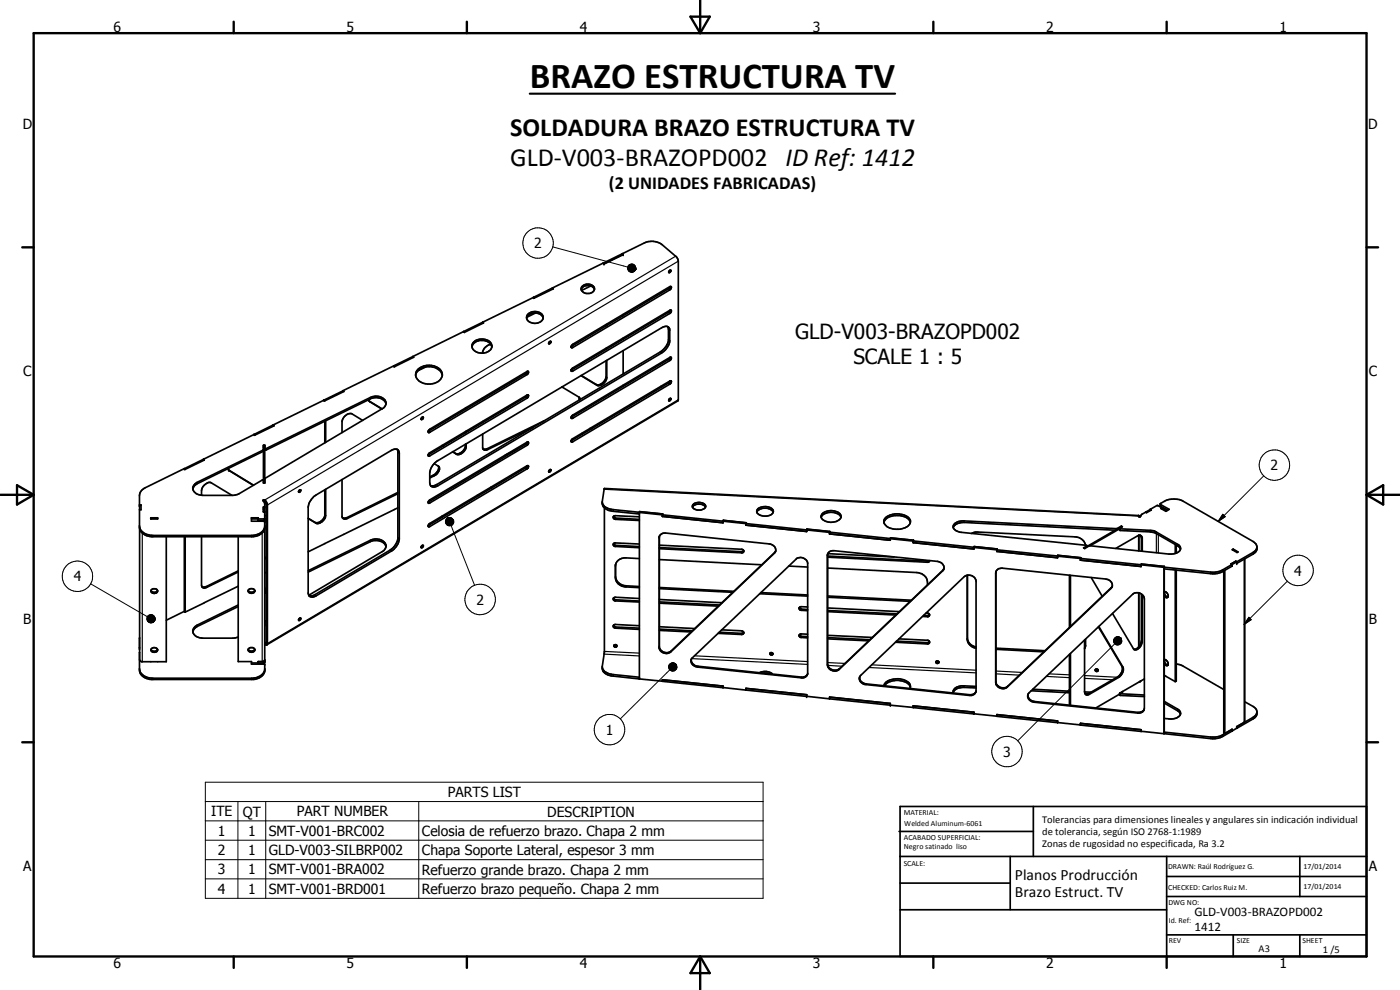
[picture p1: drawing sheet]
<svg xmlns="http://www.w3.org/2000/svg" width="420mm" height="297mm" viewBox="0 0 420 297" stroke-linecap="round" stroke-linejoin="round" font-family="sans-serif">
<g fill="none" stroke="#000" stroke-width=".51">
<path d="M181 79h.1M186.8 76.1l.2 .3M187 76.4l-5.7 2.8-.3-.2M139.1 99.5h.1M139.1 99.5l-15.2 7.5M144.9 96.7l.2 .2-5.8 2.8-.2-.2M158.4 94.3a2.84 2.84 0 0 1 4.6 .7 2.4 2.4 0 0 1-3.6 1.8 1.56 1.56 0 0 1-1-2.5zM160.1 89.2l-21 10.3M160.7 93.9l-2.6 1.3M160.7 93.9a2.36 2.36 0 0 0-2.6 1.6M160.7 93.9l.7 .1a1.92 1.92 0 0 1 1.6 1.5M165.8 86.4l-5.7 2.8"/>
<path d="M165.8 86.4l.3 .3-5.8 2.8-.2-.3M165.8 86.4l27.6-13.5a5.3 5.3 0 0 1 5.3 .5l4.3 3.6 .6 1.4-.1 41.8-123.4 73.3M174.4 86.9a2.24 2.24 0 0 0 4 0M174.4 86.9a1.94 1.94 0 0 1 3-1.5l.9 .7 .1 .8M174.4 86.9a2.22 2.22 0 0 1 4 0M177.3 85.8l-2.8 1.4M181.9 97.4v.4M182.1 97.3v.4M187 94.4v.3M200.4 98l.2 4.2a5.1 5.1 0 0 1-2.4 3.4l-67.1 39.8-.9 .4-1-.1M200.9 81.2l.2-.1a.37 .37 0 0 1 .1 .5 .37 .37 0 0 1-.5 .1zM201.1 86l-.3 .6-29.4 17.4"/>
<path d="M201.1 93.1l-.3 .5-29.3 17.4M201.2 86a.52 .52 0 0 1 .3 .6 .52 .52 0 0 1-.5 .4l-29.1 17.3h-.4l-.1-.3M201.2 86l-29.3 17.3-.5 .7M102.9 117.2l-20.9 10.3M102.9 117.2l.3 .3-5.8 2.8-.2-.2M110.7 119.9l.1 .4M123.9 107l-21 10.2M123.9 107l.3 .2-5.8 2.8-.2-.2M124.7 112.6a3.9 3.9 0 0 1 4.7-2.6 3.7 3.7 0 0 1 3.3 2.6M125.5 110.7a4.8 4.8 0 0 1 7.1 .9 2.83 2.83 0 0 1-2.9 3.5 4.1 4.1 0 0 1-5-2.4l.2-1.1zM127.8 110.1l-2.3 1.1M141.6 104.1a2.64 2.64 0 0 1 2.4-1.9h1.2a2.71 2.71 0 0 1 2.4 1.9"/>
<path d="M142.3 102.5a3.6 3.6 0 0 1 5.2 .8 2.21 2.21 0 0 1-2.4 2.6 2.55 2.55 0 0 1-3.4-2.6zM144.9 119.4v.4M147.4 103.4a2.77 2.77 0 0 0-2.5 2.6M158.2 118.5l-.3 .6-29.4 17.4M158.2 111.4l-.5 .7-29.2 17.4M164.8 102.6l.4-.2a.49 .49 0 0 1 0 .5 .49 .49 0 0 1-.5 .3zM168.6 116.1l5.2 3.1M171.4 110.9l.1 .1M171.5 110.9l.1 .1M171.5 111h-.1M171.7 110.6l29.5-17.6a.39 .39 0 0 1 .4 .4 .39 .39 0 0 1-.3 .4l-29.6 17.6-.3-.1zM173.8 119.2v.8"/>
<path d="M173.8 119.2l.3 .6M181.9 104.5v.4M181.9 108.2v4.9a2.54 2.54 0 0 1-3 2.3l-4.5-2.8M182.1 104.4v.3M182.1 108.1v5.2a2.56 2.56 0 0 1-3 2.3l-4.7-2.9M187 101.4v.4M187 105.2v7M187 115.6v.4M198.3 116l.3 .2M200.7 119.8l.5-.3a.43 .43 0 0 1 0 .6 .43 .43 0 0 1-.5 .1zM201.1 114.3l-.3 .6-29.4 17.3M201.1 107.2l-.3 .6-29.4 17.4"/>
<path d="M201.2 107.2l-29.3 17.3-.5 .7M201.2 114.3l-29.3 17.3-.5 .7M201.2 107.2a.52 .52 0 0 1 .3 .6 .52 .52 0 0 1-.5 .4l-29.1 17.3h-.4l-.1-.3M201.2 114.3a.52 .52 0 0 1 .3 .5 .52 .52 0 0 1-.5 .5l-29.1 17.2h-.5v-.2M61.1 137.8l.2 .2-5.8 2.8-.2-.2M76.3 130.3l-32.7 16a2.76 2.76 0 0 0-1.7 2.4v9.5a3.4 3.4 0 0 0 3.5 2.8h30.6a3.8 3.8 0 0 0 3.4-2.4M79.1 133.6h.4l-.1 11.3h-.3zM79.1 134.9l-20 9.8a1.96 1.96 0 0 0-1.1 2.3 1.96 1.96 0 0 0 2 1.5l.4 .1M79.1 135.3l-20 9.9-.7 .5-.5 1M79.1 133.7h.3M79.4 134h.1M79.5 134.5l.3 .1 31.4-15.3a3.3 3.3 0 0 1 4.7 1.5v.3a1.9 1.9 0 0 1-1.1 1.5l-35.3 21"/>
<path d="M82 127.5l-5.7 2.8M82 127.5l.2 .3-5.7 2.8-.2-.3M97.5 126.4v6.5M97.7 126.2v6.5M108.9 126.2l-3.3-2a2.61 2.61 0 0 0-3 2.3v3.3M110.8 120.4l3.9 2.3M110.8 120.3l3.8 2.4M115.9 121.2a3.3 3.3 0 0 0-4.7-1.5l-31.4 15.3-.3-.1M119.2 134.8l.2 .6v26.3a5.3 5.3 0 0 1-2.4 3.4l-22.7 13.5-.9 .2-.7-.1M126.4 125.8v.1M126.6 125.2l.3-.1a.48 .48 0 0 1 0 .6 .48 .48 0 0 1-.5 .1zM128.6 129.2l29.9-17.8v.7l-.4 .3-29.2 17.4-.3-.1z"/>
<path d="M128.7 136.1l29.8-17.6v.6l-.2 .3-29.6 17.5-.2-.2zM130.3 139.1l1.3 .8M130.5 138.9l68.1-40.6a1.41 1.41 0 0 1 2.4 .5v3.7a5.6 5.6 0 0 1-2.4 3.4l-67.1 39.8a1.42 1.42 0 0 1-1.5 .4 1.42 1.42 0 0 1-1-1.2v-3a5 5 0 0 1 1.5-3zM131.6 139.9a2.47 2.47 0 0 1-1.6 2.7l-1 .4M131.6 139.9a2.03 2.03 0 0 1-1.4 2.9l-1.2 .6M132.7 133.6l.3 .2-.3-.1M139.7 122.4v.4M139.7 129.5v.4M139.7 133.3a2.57 2.57 0 0 1-3 2.8l-.8-.6M139.9 122.3v.4M139.9 129.4v.4M139.9 133.1a2.87 2.87 0 0 1-2.3 3.3h-.4l-1.4-.8"/>
<path d="M144.9 126.4v.4M144.9 130.2v4.5M155.4 134.7l-3.8 1.9M158.2 132.7l-.5 .6-29.2 17.4M158.2 139.7l-.3 .6-29.4 17.4M158.5 139.7l.1 .1M160 128.2l-13.8 6.8h-.8l-.5-.3M163.4 126.2l-17.1 8.4-.8 .2-.5-.1M174.6 130l.2 .3M177 128.6l.4 .1M177.4 128.3l.4 .2M41.9 157.8a3.6 3.6 0 0 0 4 2.9h29.6a3.8 3.8 0 0 0 3.9-2.5"/>
<path d="M41.9 151.5h.4v1.5h-.4M41.9 151.9h.1M41.9 158.5v42.6a3.4 3.4 0 0 0 3.5 2.8h30.6a3.6 3.6 0 0 0 3.4-2.5l-.1-2.1h-3.8v-.8h-4v-37.5M41.9 151.6h.4M45.2 155.4h2.1v.3h-2.1zM47.3 155.6l-2 .1M60.5 148.6a3.2 3.2 0 0 1 1-3.2l1-.6h.7l6.4 3.8M68.5 140.6l.1 .4M68.6 141l7.5 4.6M68.6 141l7.4 4.6M79 144l-7.9 4.4-1.2 .2h-9.5M79 144v.1"/>
<path d="M79 144.1h.1M79.1 153.5h.3M79.1 150.4l.3 .1M79.4 154.6l.5 .2M79.4 150.5v48.4l-1.9 .1v-.5h1.9M79.4 156l-1.9 .1v-.7h-2v1h3.7l.2 .2M79.4 155.6l-3.9 .1M79.4 152.1h-.3v1.5h.3M79.4 151l-.5-.9a.63 .63 0 0 1 .7 0 .63 .63 0 0 1 .4 .5l.3 .9v41.6l-.2 .4M79.4 150.5l.5 .7v41.6l-.2 .2-.3-.1M89.9 147.1l.2-.2a.43 .43 0 0 1 0 .6 .43 .43 0 0 1-.5 .1zM94 149.2l23.4-14a1.38 1.38 0 0 1 1.5-.5 1.38 1.38 0 0 1 .9 1.3v25.7a5.2 5.2 0 0 1-2.4 3.7l-22.5 13.3a1.43 1.43 0 0 1-1.4 .4 1.43 1.43 0 0 1-1-1.2v-25.7a4.6 4.6 0 0 1 1.5-3z"/>
<path d="M97.5 146.9v7.8a2.65 2.65 0 0 1-2.9 2.1l-2.1-1.3M97.7 146.8v7.9a2.56 2.56 0 0 1-2.9 2.3l-2.3-1.4M102.6 143.9l.2 11.5M119.4 147.7l-15.3 7.6-.5 .2-.8-.1M119.4 148.1l-15.4 7.6h-.7l-.5-.3M119.4 152.4l-26.9 13.2M128.6 150.4l29.9-17.8v.7l-.4 .3-29.2 17.4-.3-.1zM128.7 157.3l29.4-17.5h.5l-.3 .8-29.6 17.5-.2-.2zM132.7 154.9v.3l-.1-.3M143.3 148.6l.4 .1M147.4 146.2l.1 .3M147.5 146.1l.1 .3"/>
<path d="M164.8 141.1l.2-.2 .3 .1-.5 .6h-.1zM180.8 150.7a3.1 3.1 0 0 0 3.3 2.2l7.8 .8M181.4 152.4v43.4l-.6 4.1a2.93 2.93 0 0 0 3.3 3l7.8 .8M184.1 155l.5 .4 7.3 .4M184.1 155l.6-.3 7.2 .4M184.1 155l.1 .6 .5 .2 7.2 .4M191.9 154.2l-7.8-.8a2.99 2.99 0 0 1-3.3-2.9l.6-3.9 160.3 8.1M191.9 153.7v50M191.9 153.8l57.1 5.9M192 153.5l6.8 .7M192 153.5l-.1 .3M192 153.5l6.9 .7-.1 .7"/>
<path d="M192 153.5h.1M198.8 154.9l18.2 1.9 .1-.7M198.8 154.2v.7M198.8 154.8v.1M198.8 154.2v.1M207.8 152.1a2.59 2.59 0 0 1 3.9 0M207.8 152.2a1.41 1.41 0 0 1 1.8-1.5 1.6 1.6 0 0 1 2.1 1.5M207.8 152.2l.2 .2a2.75 2.75 0 0 0 3.2 .3l.5-.5M217.1 156.1l6.8 .8M217.1 156.1l6.9 .7-.1 .3M223.8 157.6l18.3 1.9 .1-.8M223.8 157.1v.5"/>
<path d="M223.9 157.5l-.1 .1M223.9 156.9l-.1 .2M223.9 156.9h.1M227.1 153.7a3.1 3.1 0 0 1 5 0M227.4 152.7a3.3 3.3 0 0 1 4.7 .5 1.73 1.73 0 0 1-2 1.7 2.7 2.7 0 0 1-3-1.3zM242.2 158.8l6.8 .8M242.2 158.7l6.9 .8-.1 .2M242.2 158.7v.1M246.5 155.2a3.8 3.8 0 0 1 5.7-.5l.2 .5M246.8 154.1a4.1 4.1 0 0 1 5.5 .5 1.55 1.55 0 0 1-1.3 1.9 3.4 3.4 0 0 1-4.6-1.5zM249 159.7v.5M265.2 156.7a3.9 3.9 0 0 1 4.5-2 3.5 3.5 0 0 1 3.5 2"/>
<path d="M266 155.1a5.6 5.6 0 0 1 7.1 .7 1.92 1.92 0 0 1-1.5 2.6 5.3 5.3 0 0 1-6.3-1.4l-.1-.3a1.71 1.71 0 0 1 .8-1.6zM286.1 158.3a2.62 2.62 0 0 0 2.4 1.4l37.5 3.9 .2 .4M286.1 158.3a3.1 3.1 0 0 1 3.2-1.5l45.4 2.3M336 158.5v.5l.2 .2 10.2 .6 7 4 .9 1M336 158.7l-8.8 5M336 158.5l.1 .2 10.3 .6 7 4a1.42 1.42 0 0 1 .8 1.6 1.42 1.42 0 0 1-1.4 1.1l-2 .2-23.7-2.5-1.6 .9-.3-.2 1-.6M336 158.5h.1M336.5 158l.2 .1M336.5 158l-11.1 6.5M336.5 157.9l-1.4 .7-45.8-2.3a3.2 3.2 0 0 0-3.2 1.5v.5M336.5 157.9l.3 .1-.7 .5M336.5 157.9v.1"/>
<path d="M341.8 154.7v.3M343.8 153.7l-1.2 .6-.4 .8-.4-.1M345.2 152.9l.3 .1-1.4 .8-.3-.1M348.2 151.3l2.7 1.5-1 .6-1.5-.8 .4-.2M348.8 152.4l-1.6-.7-3.4 2M348.8 152.4l1.4 .9M348.8 152.4l-.3 .2M350.5 153.1l-2.3-1.3 .1-.8 1.5-.8a6.4 6.4 0 0 1 5.3 .2l21 12.1a2.08 2.08 0 0 1 1.2 1.9 2.08 2.08 0 0 1-1.2 1.8l-4.9 2.8v-.4M45.3 177.2a1.15 1.15 0 0 0 2 0M45.5 176.9l1.1-.2a.71 .71 0 0 1 .7 .8 .71 .71 0 0 1-.9 .6 .76 .76 0 0 1-.9-.3 .76 .76 0 0 1 0-.9zM49.9 161v37.5h-7.4l-.6-.5M55.3 161v22.5"/>
<path d="M55.6 161v22.7M60.5 161v14.6l.2 .6M60.6 176.1h.2M71.5 171.3l-9.6 4.7-1.1 .1M71.5 171.6l-9.7 4.7-.5 .1-.6-.2M71.5 175.9l-16 7.8-.2-.3M74.5 177.2a1.15 1.15 0 0 0 2 0M74.5 177.2a.98 .98 0 0 0 1 .8 .98 .98 0 0 0 .9-.8M74.5 177.2a1.13 1.13 0 0 1 1.9 0M79.4 176.4h.1M79.4 176.8h.1M79.5 177.3l.4 .2"/>
<path d="M79.5 177.8h.4M79.9 167.2l-.5 .2M79.9 167.5l-.5 .2M79.9 171.7l-.5 .3M92.5 171.2l18.7-9.1a3.1 3.1 0 0 1 4.7 1.9l-.8 1.3-22.4 13.3M115.9 164.1a3.3 3.3 0 0 0-4.7-1.6l-18.7 9.2M126.5 163.8l.4-.2a.43 .43 0 0 1 0 .5 .43 .43 0 0 1-.5 .1zM184.1 163.2v.4l.4 .4 7.4 .3M184.1 179.5l.1 .6 .5 .2 7.2 .3M184.1 179.5l.6 .5 7.2 .3M184.1 179.5l.6-.3 7.2 .4M184.1 163.2l.6-.3 7.2 .3"/>
<path d="M184.1 163.2l.6 .4 7.2 .4M184.7 169.3v4.1a3.1 3.1 0 0 0 3.2 2.7l4 .2M184.7 173a3.1 3.1 0 0 0 3.2 2.8l4 .2M191.9 167.6l-4-.2a2.81 2.81 0 0 0-3.2 2.4M197.9 160.9v33.4a2.24 2.24 0 0 0 3.5 1.1l31.4-30.1M197.9 167.9l30.7 1.6M197.9 176.6l22 1.1M197.9 176.3l22.3 1.1M197.9 163.6l24.6 1.2 .4 .1 .3 .5-.3 .4-.4 .1-24.6-1.3M197.9 179.9l18.8 .9M197.9 164.3l24.7 1.2 .6-.2M198.1 160.6l.7-.5 1-.2 31 3.3a1.75 1.75 0 0 1 1.7 .9 1.75 1.75 0 0 1-.1 1.9l-31.1 29.6a2.27 2.27 0 0 1-3.5-1.1v-33.4z"/>
<path d="M228 178.1l14.4 .8M228.3 177.8l14.1 .7M236.7 169.8l5.7 .3M248.4 170.4l26.8 1.4a3.2 3.2 0 0 1 3.1 3.7M248.4 179.2l24.7 1.2M248.4 178.8l25.1 1.3M248.4 166.8l30 1.6 .4-.2M248.4 167.2l29.9 1.5 .5-.2 .2-.3M248.4 166.1l.6-.6 1.3-.3 31.1 3.2a1.76 1.76 0 0 1 1.7 1 1.76 1.76 0 0 1-.2 1.9l-31.1 29.6a2.21 2.21 0 0 1-3.5-1.4l.1-33.3M248.4 166.1l-.1 .6M248.4 166.1l19.9 1M249 160.2l18.2 1.9v-.5"/>
<path d="M249 160.1v.1M249 160.2v-.5l18.2 1.9M267.2 161.6l6.9 .7v-.2M267.3 161.4l6.8 .7M267.3 161.4l-.1 .2M267.3 161.4h.1M274.1 162.8l18.2 1.9v-.5M274.1 162.3v.5M274.1 162.7v.1M274.1 162.3l18.2 1.9M274.1 162.1v.1M274.1 162.1v.2"/>
<path d="M283.3 170.6l-31.4 30.1a2.26 2.26 0 0 1-3.5-1.4M290.3 172.6v19.2a3 3 0 0 0 2.6 2.7M290.4 172.6v19.2a3.1 3.1 0 0 0 2.5 2.3M291.5 160.1l1.2-.5h.8l29.1 1.5a3.2 3.2 0 0 1 3.2 2.5M292.3 164.7v-.4l6.9 .7M292.3 164.2v-.2l6.9 .7M298.9 171.4v33.4a2.22 2.22 0 0 0 3.5 1.1l31.3-29.8M299.2 165v.4l18.2 1.9v-.5M299.2 165l18.2 1.8M299.2 164.7v.3M299.2 164.7v.1M299.3 170.9l.5-.3 1-.1 31.1 3.2a1.76 1.76 0 0 1 1.7 1 1.76 1.76 0 0 1-.2 1.9l-31.1 29.5a2.17 2.17 0 0 1-3.5-1.3v-32.8z"/>
<path d="M317.4 166.9l6.9 .7M317.4 166.8v-.2l6.9 .7v.3M321 172.6v15.7M321.3 172.6v15.4M324.3 167.6v.5l18.2 1.9v-.5M324.3 167.6l18.2 1.9M324.3 167.4v.2M327.5 173.3l3.3 5.6M333.8 175.9l-.1 .2M334.8 164.5l7.3-3.9 .4 .1 .3 .6v4.1M341.7 160.6v4.7M341.7 177.9v16.2"/>
<path d="M342.2 160.6l.3 .8v4M342.5 169.5v-.3l6.9 .8M342.5 169.5l6.8 .7 .1-.2M342.5 178.2a2.16 2.16 0 0 0-2.6 .1l-31.1 29.6-.4 .7M342.5 178.2l.3 .2M342.5 178.2v14a2.73 2.73 0 0 1-2.2 2.6M342.8 178.4l.5 .7 .1 .6v33.1M342.8 178.4v14.3a2.18 2.18 0 0 1-2.5 2.1M349.4 170.2v49.9M349.4 170h.1M349.4 170.7v48.8M349.4 170v.2"/>
<path d="M349.5 177.5a1.05 1.05 0 0 1 1 .7 1.05 1.05 0 0 1-.3 1.1l-.8-.6M349.5 177.5h-.1M349.5 177.5a1.26 1.26 0 0 0 1 1.7M352.7 163.4v2.6M352.7 171v33.5M353 171.1v33.3l-.3 .1M353 163.5v2.5M367.3 171.3v48.7l.3 .1M367.6 171.1v49M369.7 169.9l-3.1 1.8-2.2 .5-15-1.5M369.7 169.8h.1M369.8 164.9l.3-.1 1.4 .8-.2 .2z"/>
<path d="M370.1 164.8v.1M370.1 164.9l1.3 .8M370.1 164.9l-.2 .1M371.2 168.6l-4.6 2.6-2.2 .5-15-1.5M371.2 168.6l-.3-.2-1.4 .8 .2 .2v.5M373.6 167.6v48.9l-2.4 1.5M377.2 164.3l-.3 .8-.8 .6-4.9 2.9M41.9 194.4h.1M41.9 195.8h.1M41.9 194.8h.1M41.9 191.3v.2M45.3 194.9a1.13 1.13 0 0 1 2 0"/>
<path d="M45.3 194.9a.98 .98 0 0 0 1 .8 .98 .98 0 0 0 1-.8M45.3 194.9a1.11 1.11 0 0 0 2 0M55.3 183.4l-5.4 2.7M71.5 181.5l-12.4 6.1a1.86 1.86 0 0 0-1.2 1.8 1.86 1.86 0 0 0 1.4 1.7l1.6 .4h9l1.6-.4M71.5 182l-12.4 6-.7 .6-.5 .9M74.5 194.8l.1-.2a1.23 1.23 0 0 1 1.6-.1l.2 .3M74.5 194.9a1.2 1.2 0 0 0 2 0M74.5 194.8a.98 .98 0 0 0 1 .9 .98 .98 0 0 0 .9-.9M75.5 198.9h2M79.4 187.7h.1M79.4 193.3l.7 .2M79.4 198.1l-.5 .4"/>
<path d="M79.9 186.2l-.4 .3M89.8 185.6l.3-.2 .2 .2-.6 .6zM184.1 187.7l.1 .6 .5 .2 7.2 .3M184.1 187.7l.6-.3 7.2 .3M184.1 187.7l.6 .4 7.2 .4M184.3 193.5l.4 .3 .4-.1M184.4 193.5l-.1 .4 .3 .3 .3-.1 .2-.4M184.4 193.5l.4-.1 .3 .3M197.9 188l10.6 .6M197.9 188.8l9.9 .5M197.9 189.1l9.5 .5M197.9 180.6l18 .9"/>
<path d="M197.9 181l17.7 .9M207.5 197.8a2.01 2.01 0 0 0 2 2.1l31.3 3.3 .9-.2 .6-.5M207.6 197.5l31.3-29.7a2.18 2.18 0 0 1 3.5 1.1v33.3l-.4 .7-1.2 .5-31.4-3.2a1.79 1.79 0 0 1-1.8-2.7zM215.8 189.7l6.8 .3 .6-.3M216.6 189l5.9 .3 .7 .4v.2l-.5 .5-7.2-.4M231.2 196l.3 .2 .4-.2M239.9 182.3l.5 .5 2 .1M239.9 190.5l.5 .4 2 .1M242.4 182.1l-2.1-.1a.56 .56 0 0 0-.5 .7 .56 .56 0 0 0 .7 .4l1.9 .1M242.4 190.3l-1.9-.1a.55 .55 0 0 0-.7 .5 .55 .55 0 0 0 .7 .6l1.9 .1M248.4 182.4l21.5 1.1M248.4 183.2l20.7 1"/>
<path d="M248.4 183.5l20.4 1M248.4 190.6l13.3 .7M248.4 191.3l12.6 .6M248.4 191.7l12.3 .6M269.1 192.4l9.3 .4 .6-.2M269.8 191.7l8.5 .4 .5 .2 .2 .3M277.9 183.9l.6 .1 .5 .4M279 184.4l-.5 .6h-1.6M279 192.6l-.2 .4-.5 .2-9.6-.5M279 184.4l-.6 .3-1.2-.1M281 198.5l.2 .2 .6-.2M298.9 194.5l14.7 .7"/>
<path d="M298.9 194.8l14.4 .8M321 196.3v15.3M321.3 196.1v15.5M325.8 193.7l-.3 .7M325.8 191.8v2l-.3 .9M329.6 188.1l7.1 11.8a2.73 2.73 0 0 1-1.3 3.2l-8.8 5.1M329.8 188l7.2 12.2a2.73 2.73 0 0 1-1.3 3l-8.8 5.1-.7 .2a.89 .89 0 0 1-.7-1v-15.5M333.9 184.1l6.4 10.7M349.4 197.9a1.3 1.3 0 0 1 1.1 1.7h-.6l-.5-.4M349.5 197.9a1.26 1.26 0 0 0 1 1.7M350.6 199.4l-.3 .1M353 199.2l1.7 .5 12.6 7.2"/>
<path d="M41.9 200.7a3.6 3.6 0 0 0 4 2.8h29.6a3.8 3.8 0 0 0 3.9-2.5M180.8 200.2a3.1 3.1 0 0 0 3.3 2.2l7.8 .8M191.9 203.7l6.9 .7M191.9 203.7h.1M198.8 204.4v-.4l18.2 1.9v.4M198.8 204v.4l18.2 1.9M198.8 204.3v.1M217 206.3l6.8 .8M223.8 206.5l18.3 1.9v.6l-18.3-1.9zM223.9 207l-.1 .1M227.9 201.8a3.7 3.7 0 0 1 3.9 .4M229.1 202l1.8 .2"/>
<path d="M242.1 208.9l6.9 .8M249 209.7v-.5l18.2 1.9v.5M249 209.6v.1M249 209.2v.5l18.2 1.9M258 203.1l31.4-30.1a2.25 2.25 0 0 1 3.5 1.4v33.1M258 203.1a1.84 1.84 0 0 0 1.9 2.3l31 3.3a1.62 1.62 0 0 0 2-1.2M258 203.1a1.87 1.87 0 0 0 1.9 2.1l31.1 3.2 1.2-.1 .7-.8M265.2 205.7a4.1 4.1 0 0 1 4.5-2 3.7 3.7 0 0 1 3.5 2l-.1 .8M265.4 205.8a5.3 5.3 0 0 1 7.6-.1l.2 .5M267.2 211.6l6.9 .6M292.3 213.7v.5M292.3 214.2v-.5l-18.2-1.9v.5l90.7 9.3a9.6 9.6 0 0 0 4.9-2.2l.1-.6"/>
<path d="M292.9 206a9.2 9.2 0 0 0-5.8 .2 1.45 1.45 0 0 0-.9 1.7M292.9 206.4l-3.6-.2a3.1 3.1 0 0 0-3.2 1.6M299.2 214.9v-.5l18.2 1.9v.5M308.4 208.6a2.01 2.01 0 0 0 2 2.1l31 3.3a1.68 1.68 0 0 0 2-1.2M308.5 208.7l.1 .5 .6 .8 1.3 .5 31 3.2 1.4-.3 .5-.6M309.4 207.3l11.6 .6M310 206.8l11 .6M324.3 217.6v-.6l18.2 1.9v.6M325.5 207.6l1.9 .1M325.6 208.1l1 .1M326.6 208.2l-.8 .1M328.7 200.9l.6 .2 .3-.1"/>
<path d="M336 208v.5l.2 .2 7.2 .3M336 208.3l-7.1 4.1M336 208l.1 .1M336 208h.1M336.1 208.1l7.3 .4M336.1 207.9l-.1 .1M342.3 204.3v.1M342.3 204.4l-.4 .2M343.4 203.7l-7.3 4.2M349.4 210.4l4 2.4a1.36 1.36 0 0 1 .9 1.4 1.36 1.36 0 0 1-1.1 1.2l-1.6 .3-2.2-.1M349.4 210.9l4.3 2.5 .6 .8M349.4 202.6l3.3 1.9"/>
<path d="M369.7 218.9l-3.1 1.8a5.8 5.8 0 0 1-3.2 .4l-14-1.4v-.2M369.7 219.3h.1M369.8 218.8l-2.2 1.3M371.2 218.5l-1.4 .8M373.6 210.6l2.5 1.4a2.06 2.06 0 0 1 1.2 1.8 2.06 2.06 0 0 1-1.2 1.9l-4.9 2.8v-.5M377.2 213.7l-.3 .8-.8 .7-4.9 2.9M269.8 249.5h40.3M270.1 242h140v45h-140zM270.1 257h140M303.2 257v16M310.1 242v15M350.1 257v30"/>
<path d="M390.1 257v12M270.1 265h33.1M270.1 273h80M350.1 269h60M350.1 263h60M350.1 280.5h60M370.1 280.5v6.5M390.1 280.5v6.5"/>
<circle cx="231.6" cy="196.2" r=".41"/>
<circle cx="281.3" cy="198.6" r=".42"/>
<circle cx="329.1" cy="201.1" r=".42"/>
</g>
<g fill="#000">
<circle cx="181.3" cy="79.2" r=".25"/>
<circle cx="186.8" cy="76.1" r=".25"/>
<circle cx="187" cy="76.4" r=".25"/>
<circle cx="144.9" cy="96.7" r=".25"/>
<circle cx="160.1" cy="89.2" r=".25"/>
<circle cx="165.8" cy="86.4" r=".25"/>
<circle cx="118.2" cy="109.8" r=".25"/>
<circle cx="123.9" cy="107" r=".25"/>
<circle cx="61.1" cy="137.8" r=".25"/>
<circle cx="76.3" cy="130.3" r=".25"/>
<circle cx="79.1" cy="134" r=".25"/>
<circle cx="82" cy="127.5" r=".25"/>
<circle cx="97.2" cy="120.1" r=".25"/>
<circle cx="55.3" cy="140.6" r=".25"/>
<circle cx="68.6" cy="141" r=".25"/>
<circle cx="77.5" cy="155.8" r=".25"/>
<circle cx="77.5" cy="156.1" r=".25"/>
<circle cx="79.1" cy="152.6" r=".25"/>
<circle cx="79.4" cy="152.1" r=".25"/>
<circle cx="217.1" cy="156.1" r=".25"/>
<circle cx="348.8" cy="152.4" r=".25"/>
<circle cx="292.3" cy="164" r=".25"/>
<circle cx="317.4" cy="166.6" r=".25"/>
<circle cx="342.5" cy="169.2" r=".25"/>
<circle cx="369.5" cy="169.2" r=".25"/>
<circle cx="370.9" cy="168.4" r=".25"/>
<circle cx="371.2" cy="169" r=".25"/>
<circle cx="77.5" cy="198.7" r=".25"/>
<circle cx="242.1" cy="209" r=".25"/>
<circle cx="267.2" cy="211.6" r=".25"/>
<circle cx="336.8" cy="207.5" r=".25"/>
<circle cx="349.4" cy="219.5" r=".25"/>
<circle cx="369.7" cy="218.9" r=".25"/>
</g>
<g fill="none" stroke="#000" stroke-width=".35">
<path d="M202.8 76.9l-123.4 73.1v.5M203.6 78.4l-123.3 73.1-.4-.3M144.9 96.7l.2 .2M165.8 86.4l.3 .3M200.6 98.8l.4 .3M200.6 86.7l.4 .3M200.6 93.7l.4 .4M102.9 117.3l.3 .2M111.2 119.3v.4M123.9 107l.3 .2M157.7 119.2l.4 .3M157.7 112.1l.4 .3"/>
<path d="M171.5 103.9l.4 .4M171.5 111l.4 .3M178.9 115.4l.2 .2M181.9 113.1l.2 .2M198.2 105.6l.4 .3M200.6 101.9l.4 .3M200.6 114.9l.4 .4M200.6 107.9l.4 .3M203.6 119.9l-123.3 73.2-.4-.3M61.1 137.8l.2 .2M79 135v.4M79.8 134.6v.4"/>
<path d="M82 127.5l.2 .3M110.8 120.4l.2 .2M119.4 135.6l.4 .4M128.6 136.4l.4 .4M128.6 129.4l.4 .3M136.7 136.1l.3 .2M139.7 133.7l.2 .3M146.3 134.6l.2 .2M157.7 133.3l.4 .3M171.5 132.2l.4 .3M171.5 125.1l.4 .4M42.7 159.9v38.6"/>
<path d="M59.1 144.7v.5M68.6 141l.3 .3M78.7 156.1v.3M78.7 159.9v38.6M79.3 155.7v.4M94.6 156.8l.2 .2M97.5 154.4l.2 .3M104.1 155.3l.2 .2M128.6 150.6l.4 .3M128.6 157.6l.4 .4M130 142.6l.2 .2M131.1 145.4l.4 .3"/>
<path d="M157.7 140.4l.4 .3M181.3 146.8l160.4 8.1M184.1 152.9v.5M184.7 155.4v.4M217.1 156.1l-.1 .3M242.2 158.8l-.1 .2M289.3 156.3v.5M335.1 158.6v.2M335.3 158.6v.1M336.2 158.7v.5M345.2 159.1v.5M347 159.6v6.3"/>
<path d="M348.3 151.4v.5M45.9 160.7v.3M61.9 176l.2 .2M75.5 160.7v.3M79.8 177.5v.4M94.6 178.4l.3 .3M111.2 162.1v.4M117 165.1l.4 .3M119.4 161.4l.4 .3M184.7 169.5v.3M184.7 173v.4M184.7 180v.3"/>
<path d="M184.7 163.6v.4M187.9 175.8v.3M197.9 161.2l-.1 .2M222.6 165.5l-.1 .4M232.5 165.8l-.1 .2M248.4 166.4l-.1 .3M267.3 161.4l-.1 .2M278.4 168.4l-.1 .3M283 171.1l-.1 .2M292.3 164v.3M298.9 171.7l-.1 .3M317.4 166.6v.3"/>
<path d="M326.2 163.8v.2M333.5 176.3l-.1 .3M342.5 161.4l.3 .2M342.5 169.2v.3M347.6 160.4v5.5M353.4 163.3v.5M363.4 171.7v.4M366.9 171v.5M373.4 167.8v48.9M376.1 165.7v.5M59.1 187.6v.4M79.3 198.5v.5"/>
<path d="M79.9 192.7l-.5 .2M181.3 196.3l10.6 .5M181.4 195.5l10.5 .5M184.7 188.1v.4M197.9 194l-.1 .2M201.4 195.4l-.1 .2M207.6 197.6l34.8 1.7M208.4 196.8l34 1.7M209.5 199.9l-.1 .3M222.6 190l-.1 .4M240.5 182.8v.3M240.5 190.9v.4"/>
<path d="M248.4 199.3l-.1 .2M248.4 198.8l5.1 .3M248.4 199.6l4.3 .3M261.6 199.5l31.3 1.6M278.4 184.7l-.1 .3M278.4 192.8l-.1 .4M290.4 191.4l-.1 .4M336.7 199.9l.3 .3M342.5 192.2l.3 .2M45.9 203.5v.4M75.5 203.5v.4M184.1 202.4v.5"/>
<path d="M240.5 203.2l-.1 .2M251.9 200.7l-.1 .2M259.9 205.2v.2M260.8 200.3l32.1 1.6M289.3 205.8v.4M291 208.4l-.1 .3M298.9 204.5l-.1 .3M298.9 202.2l7 .4M298.9 201.3l7.9 .5M302.4 205.9l-.1 .2M310.5 210.5l-.1 .2M314 202.9l7 .4"/>
<path d="M314.9 202.2l6.1 .3M325.5 203.5l8.4 .5M325.5 202.7l9.7 .5M326.6 208.2l.3 .1M335.4 203.1l.3 .1M336.2 208.2v.5M341.5 213.7l-.1 .3M353.4 212.8v.5M376.1 215.2v.5M363.4 221.1v.5M366.9 220.5v.5"/>
</g>
<g fill="none" stroke="#000" stroke-width=".71">
<path d="M10.1 9.9h400v277.1h-400zM70.1 6.5v3.4M140.1 6.5v3.4M207.2 5h5.8l-2.9 4.9zM210.1 0v9.9M280.1 6.5v3.4M350.1 6.5v3.4M6.7 74.2h3.4M410.1 74.2h3.5M.1 148.5h10M5.1 145.6l5 2.9-5 2.9zM410.1 148.5h10"/>
<path d="M410.1 148.5l5-2.9v5.8zM6.7 222.7h3.4M410.1 222.7h3.5M70.1 287v3.4M140.1 287v3.4M210.1 287v10M210.1 287l2.9 5h-5.8zM280.1 287v3.4M350.1 287v3.4"/>
</g>
<g fill="none" stroke="#000" stroke-width=".3">
<path d="M165.9 74.1l22.5 6M188.5 79.8l2.3 1-2.4-.8zM188.7 79.5l.2-.1 1.9 1.4zM188.7 79.5l2.1 1.3-2.3-1zM188.9 79.4l.3-.1 1.6 1.5zM189.2 79.3l.2-.1 1.4 1.6zM189.4 79.2h.3l1.1 1.6zM189.7 79.2h.2l.9 1.6zM189.9 79.2l.3 .2 .6 1.4zM190.2 79.4l.6 1.4zM190.4 79.5l.4 1.3zM190.6 79.8l.2 1z"/>
<path d="M190.7 80l.1 .8zM188.3 80.5l2.5 .3h-2.4zM188.3 80.6h2.5M188.4 80.3l2.4 .5-2.5-.3zM188.4 80.8h2.4l-2.3 .2zM188.4 80.9h2.4M188.4 80l2.4 .8-2.4-.5zM188.5 81l2.3-.2-2.2 .5zM188.6 81.3l2.2-.5-2 .6zM188.8 81.4l2-.6-1.8 .8zM189 81.6l1.8-.8-1.5 .9zM189.3 81.7l1.5-.9-1.2 .9z"/>
<path d="M189.6 81.7l1.2-.9zM189.9 81.7l.9-.9zM190.8 80.2v.6zM190.8 80.8l-.7 .8zM190.8 80.8l-.5 .6zM190.8 80.8l-.3 .4zM190.8 80.8l-.1 .2zM133.9 155.9l.6-.5-.7 .7zM134.1 155.7l.4-.3zM134.1 155.7l.4-.3-.6 .5zM134.4 155.4v2.3M134.5 155.4l-.8 1z"/>
<path d="M134.5 155.4l-.8 1.3zM134.5 155.4l-.7 1.5-.1-.2zM134.5 155.4l-.6 1.8-.1-.3zM134.5 155.4l-.5 2-.1-.2zM134.5 155.4l-.3 2.2-.2-.2zM134.5 155.4v2.3l-.3-.1zM134.5 155.4l.2 2.4-.2-.1zM134.5 155.4l.5 2.4h-.3zM134.5 155.4l.8 2.3-.3 .1zM134.5 155.4l1 2.2-.2 .1zM134.5 155.4l1.3 2.1-.3 .1zM134.5 155.4l1.4 1.9-.1 .2z"/>
<path d="M134.5 155.4l1.5 1.7-.1 .2zM134.5 155.4l1.7 1.4-.2 .3zM134.5 155.4l1.7 1.1v.3zM134.5 155.4l1.7 .9v.2zM134.5 155.4l1.6 .6 .1 .3zM134.5 155.4l1.6 .6zM134.5 155.4l1.4 .4zM134.5 155.4l1.3 .2zM134.5 155.4h1zM134.5 155.4h.8zM134.5 155.4l.5-.1zM134.5 155.4l.2-.1z"/>
<path d="M134.6 155.4v2.4M135.4 157.7l7 17.9M367 154.3l.7 .7-2.1 1.5zM379.3 142.8l-13.7 13.7M27.2 175.2l17 9.8M386.4 174.4l-13 13M44.1 185.7l2.3 .6-2.3-.4zM44.1 185.4l2.3 .9-2.3-.6zM44.1 185.9l2.3 .4-2.2-.1zM44.1 185.2l2.3 1.1-2.3-.9zM44.2 186.2l2.2 .1-2.1 .1zM44.2 186.3h2.2"/>
<path d="M44.3 184.9l2.1 1.4-2.3-1.1zM44.3 186.4l2.1-.1-1.9 .3zM44.5 184.7l.2-.1 1.7 1.7zM44.5 184.7l1.9 1.6-2.1-1.4zM44.5 186.6l1.9-.3-1.7 .4zM44.7 184.6l.2-.2 1.5 1.9zM44.7 186.7l1.7-.4-1.4 .6zM44.9 184.4h.3l1.2 1.9zM45 186.9l1.4-.6zM45.2 184.4h.3l.9 1.9zM45.2 186.9l1.2-.6zM45.5 184.4l.3 .1 .6 1.8z"/>
<path d="M45.5 186.9l.9-.6zM45.8 184.5l.2 .1 .4 1.7zM45.8 186.8l.6-.5zM46 184.6l.2 .2 .2 1.5zM46.2 184.8l.2 1.5zM46.3 185l.1 1.3zM46.4 186.3l-.4 .4zM46.4 186.3l-.2 .2zM46.5 185.2l-.1 1.1zM46.5 185.8l-.1 .5zM46.5 185.5l-.1 .8zM200.7 199.9l2.1-.6-2.2 .9z"/>
<path d="M200.7 199.6l2.1-.3-2.1 .6zM200.9 199.4l1.9-.1-2.1 .3zM201.1 199.2l1.7 .1zM201.1 199.2l1.7 .1-1.9 .1zM201.3 199.1l.2-.2 1.3 .4zM201.5 198.9l1.3 .4zM201.8 198.9l1 .4zM202.1 198.9l.7 .4zM202.3 199l.5 .3zM202.8 199.3l-1.5 1.9-.2-.1zM202.8 199.3l-1.2 2-.3-.1zM202.8 199.3l-1 2.1-.2-.1z"/>
<path d="M202.8 199.3l-.7 2-.3 .1zM202.8 199.3l-.4 2h-.3zM202.8 199.3l-.2 1.8-.2 .2zM202.8 199.3v1.7l-.2 .1zM202.8 199.3l.2 1.4-.2 .3zM202.8 199.3l.3 1.2-.1 .2zM202.8 199.3l.3 1.2zM202.8 199.3l.3 .9zM202.8 199.3l.3 .6zM202.8 199.3l.3 .4zM202.8 199.3l.1 .1zM334.2 192.3l2.1-.9-2.1 1.2z"/>
<path d="M334.2 192.1l2.1-.7-2.1 .9zM334.2 192.6l2.1-1.2-2 1.4zM334.3 191.8l2-.4-2.1 .7zM334.3 192.8l2-1.4-1.8 1.7zM334.4 191.6l1.9-.2-2 .4zM334.5 193.1l1.8-1.7-1.7 1.9zM334.5 193.2l-29.1 29.1M334.6 191.4l.2-.2 1.5 .2zM334.6 191.4h1.7l-1.9 .2zM334.8 191.2l.3-.1 1.2 .3zM335.1 191.1l1.2 .3zM335.3 191.1l1 .3z"/>
<path d="M335.6 191.1l.7 .3zM335.9 191.1l.4 .3zM336.3 191.4l-1.5 2-.2-.1zM336.3 191.4l-1.2 2.1-.3-.1zM336.3 191.4l-.9 2.1h-.3zM336.3 191.4l-.7 2.1h-.2zM336.3 191.4l-.4 2-.3 .1zM336.3 191.4l-.2 1.9-.2 .1zM336.3 191.4v1.7l-.2 .2zM336.3 191.4l.2 1.5-.2 .2zM336.3 191.4l.3 1.3-.1 .2zM336.3 191.4l.3 1.3z"/>
<path d="M336.3 191.4l.4 1zM336.3 191.4l.3 .8zM336.3 191.4l.3 .5zM336.3 191.4l.2 .2zM374.8 185.2l.7 .7-2.1 1.5zM200.6 200.2l2.2-.9-2.1 1.1zM200.7 200.4l2.1-1.1-2 1.4zM200.8 200.7l2-1.4-1.9 1.6zM200.9 200.9l1.9-1.6-1.7 1.8zM201 201l-14.8 14.7M61.6 234.7h167.4v34.8h-167.4zM61.6 240.5h167.4"/>
<path d="M61.6 246.3h167.4M61.6 252.1h167.4M61.6 257.9h167.4M71.4 240.5v29M79.7 240.5v29M125.7 240.5v29M61.6 263.7h167.4"/>
<circle cx="161.5" cy="72.9" r="4.6"/>
<circle cx="382.5" cy="139.6" r="4.6"/>
<circle cx="23.3" cy="172.9" r="4.6"/>
<circle cx="144.1" cy="179.9" r="4.6"/>
<circle cx="389.6" cy="171.2" r="4.6"/>
<circle cx="182.9" cy="218.9" r="4.6"/>
<circle cx="302.2" cy="225.5" r="4.6"/>
</g>
<g fill="#000">
<path d="M190.8 80.2v.6zM190.7 80l.1 .8zM190.6 79.8l.2 1zM190.4 79.5l.4 1.3zM190.2 79.4l.6 1.4zM189.9 79.2l.3 .2 .6 1.4zM189.7 79.2h.2l.9 1.6zM189.4 79.2h.3l1.1 1.6zM189.2 79.3l.2-.1 1.4 1.6zM188.9 79.4l.3-.1 1.6 1.5zM188.7 79.5l.2-.1 1.9 1.4zM188.7 79.5l2.1 1.3-2.3-1z"/>
<path d="M188.5 79.8l2.3 1-2.4-.8zM188.4 80l2.4 .8-2.4-.5zM188.4 80.3l2.4 .5-2.5-.3zM188.5 81l2.3-.2-2.2 .5zM188.6 81.3l2.2-.5-2 .6zM188.8 81.4l2-.6-1.8 .8zM189 81.6l1.8-.8-1.5 .9zM189.3 81.7l1.5-.9-1.2 .9zM189.6 81.7l1.2-.9zM189.9 81.7l.9-.9zM190.8 80.8l-.7 .8zM190.8 80.8l-.5 .6z"/>
<path d="M190.8 80.8l-.3 .4zM190.8 80.8l-.1 .2zM134.1 155.7l.4-.3zM134.1 155.7l.4-.3-.6 .5zM133.9 155.9l.6-.5-.7 .7zM134.5 155.4l-.8 1zM134.5 155.4l-.8 1.3zM134.5 155.4l-.7 1.5-.1-.2zM134.5 155.4l-.6 1.8-.1-.3zM134.5 155.4l-.5 2-.1-.2zM134.5 155.4l-.3 2.2-.2-.2zM134.5 155.4l.5 2.4h-.3z"/>
<path d="M134.5 155.4l.8 2.3-.3 .1zM134.5 155.4l1 2.2-.2 .1zM134.5 155.4l1.3 2.1-.3 .1zM134.5 155.4l1.4 1.9-.1 .2zM134.5 155.4l1.5 1.7-.1 .2zM134.5 155.4l1.7 1.4-.2 .3zM134.5 155.4l1.7 1.1v.3zM134.5 155.4l1.7 .9v.2zM134.5 155.4l1.6 .6 .1 .3zM134.5 155.4l1.6 .6zM134.5 155.4l1.4 .4zM134.5 155.4l1.3 .2z"/>
<path d="M134.5 155.4h1zM134.5 155.4h.8zM134.5 155.4l.5-.1zM134.5 155.4l.2-.1zM367 154.3l.7 .7-2.1 1.5zM46.5 185.8l-.1 .5zM46.5 185.5l-.1 .8zM46.5 185.2l-.1 1.1zM46.3 185l.1 1.3zM46.2 184.8l.2 1.5zM46 184.6l.2 .2 .2 1.5zM45.8 184.5l.2 .1 .4 1.7z"/>
<path d="M45.5 184.4l.3 .1 .6 1.8zM45.2 184.4h.3l.9 1.9zM44.9 184.4h.3l1.2 1.9zM44.7 184.6l.2-.2 1.5 1.9zM44.5 184.7l.2-.1 1.7 1.7zM44.5 184.7l1.9 1.6-2.1-1.4zM44.3 184.9l2.1 1.4-2.3-1.1zM44.1 185.2l2.3 1.1-2.3-.9zM44.1 185.4l2.3 .9-2.3-.6zM44.1 185.7l2.3 .6-2.3-.4zM44.5 186.6l1.9-.3-1.7 .4zM44.7 186.7l1.7-.4-1.4 .6z"/>
<path d="M45 186.9l1.4-.6zM45.2 186.9l1.2-.6zM45.5 186.9l.9-.6zM45.8 186.8l.6-.5zM46.4 186.3l-.4 .4zM46.4 186.3l-.2 .2zM202.3 199l.5 .3zM202.1 198.9l.7 .4zM201.8 198.9l1 .4zM201.5 198.9l1.3 .4zM201.3 199.1l.2-.2 1.3 .4zM201.1 199.2l1.7 .1z"/>
<path d="M201.1 199.2l1.7 .1-1.9 .1zM200.7 199.6l2.1-.3-2.1 .6zM200.7 199.9l2.1-.6-2.2 .9zM200.6 200.2l2.2-.9-2.1 1.1zM200.7 200.4l2.1-1.1-2 1.4zM200.8 200.7l2-1.4-1.9 1.6zM200.9 200.9l1.9-1.6-1.7 1.8zM202.8 199.3l-1.5 1.9-.2-.1zM202.8 199.3l-1.2 2-.3-.1zM202.8 199.3l-1 2.1-.2-.1zM202.8 199.3l-.7 2-.3 .1zM202.8 199.3l-.4 2h-.3z"/>
<path d="M202.8 199.3v1.7l-.2 .1zM202.8 199.3l.2 1.4-.2 .3zM202.8 199.3l.3 1.2-.1 .2zM202.8 199.3l.3 1.2zM202.8 199.3l.3 .9zM202.8 199.3l.3 .6zM202.8 199.3l.3 .4zM202.8 199.3l.1 .1zM335.9 191.1l.4 .3zM335.6 191.1l.7 .3zM335.3 191.1l1 .3zM335.1 191.1l1.2 .3z"/>
<path d="M334.8 191.2l.3-.1 1.2 .3zM334.6 191.4l.2-.2 1.5 .2zM334.6 191.4h1.7l-1.9 .2zM334.3 191.8l2-.4-2.1 .7zM334.2 192.1l2.1-.7-2.1 .9zM334.2 192.3l2.1-.9-2.1 1.2zM334.2 192.6l2.1-1.2-2 1.4zM334.3 192.8l2-1.4-1.8 1.7zM334.5 193.1l1.8-1.7-1.7 1.9zM336.3 191.4l-1.5 2-.2-.1zM336.3 191.4l-1.2 2.1-.3-.1zM336.3 191.4l-.9 2.1h-.3z"/>
<path d="M336.3 191.4l-.7 2.1h-.2zM336.3 191.4l-.4 2-.3 .1zM336.3 191.4l-.2 1.9-.2 .1zM336.3 191.4v1.7l-.2 .2zM336.3 191.4l.2 1.5-.2 .2zM336.3 191.4l.3 1.3-.1 .2zM336.3 191.4l.3 1.3zM336.3 191.4l.4 1zM336.3 191.4l.3 .8zM336.3 191.4l.3 .5zM336.3 191.4l.2 .2zM374.8 185.2l.7 .7-2.1 1.5z"/>
</g>
<path d="M44.1 186.1h2.3M44.3 186.4h2.1" fill="none" stroke="#000" stroke-width=".34"/>
<path d="M200.7 199.5h2.1M202.6 199.3v2M334.3 191.6h2" fill="none" stroke="#000" stroke-width=".38"/>
<path d="M159 28.1h109.6" fill="none" stroke="#000" stroke-width=".63"/>
<text font-size="11" x="159" y="26.5">BRAZO ESTRUCTURA TV</text>
<g font-size="7.9">
<text x="153.1" y="40.8">SOLDADURA BRAZO ESTRUCTURA TV</text>
<text x="153.1" y="49.8">GLD-V003-BRAZOPD002 ID Ref: 1412</text>
</g>
<g font-size="6.3">
<text x="238.6" y="101.7">GLD-V003-BRAZOPD002</text>
<text x="256.1" y="109.2">SCALE 1 : 5</text>
</g>
<text font-size="5.5" x="182.7" y="56.9">(2 UNIDADES FABRICADAS)</text>
<g font-size="4.7">
<text x="304.6" y="263.9">Planos Prodrucción</text>
<text x="304.6" y="269.3">Brazo Estruct. TV</text>
</g>
<g font-size="4.2">
<text x="34" y="9.6">6</text>
<text x="104" y="9.6">5</text>
<text x="174" y="9.6">4</text>
<text x="244" y="9.6">3</text>
<text x="314" y="9.6">2</text>
<text x="384" y="9.6">1</text>
<text x="6.8" y="38.7">D</text>
<text x="410.6" y="38.7">D</text>
<text x="160.3" y="74.5">2</text>
<text x="7" y="112.9">C</text>
<text x="410.8" y="112.9">C</text>
<text x="381.3" y="141.1">2</text>
<text x="388.4" y="172.7">4</text>
<text x="22.1" y="174.5">4</text>
<text x="143" y="181.4">2</text>
<text x="7" y="187.1">B</text>
<text x="410.8" y="187.1">B</text>
<text x="181.8" y="220.5">1</text>
<text x="301.1" y="227.1">3</text>
<text x="134.4" y="239.2">PARTS LIST</text>
<text x="63.4" y="244.9">ITE</text>
<text x="72.9" y="245">QT</text>
<text x="89.1" y="244.9">PART NUMBER</text>
<text x="164.2" y="245">DESCRIPTION</text>
<text x="65.4" y="250.7">1</text>
<text x="74.5" y="250.7">1</text>
<text x="80.6" y="250.8">SMT-V001-BRC002</text>
<text x="126.6" y="250.8">Celosia de refuerzo brazo. Chapa 2 mm</text>
<text x="65.4" y="256.6">2</text>
<text x="74.5" y="256.5">1</text>
<text x="80.6" y="256.6">GLD-V003-SILBRP002</text>
<text x="126.6" y="256.6">Chapa Soporte Lateral, espesor 3 mm</text>
<text x="7" y="261.4">A</text>
<text x="65.4" y="262.4">3</text>
<text x="74.5" y="262.4">1</text>
<text x="80.6" y="262.4">SMT-V001-BRA002</text>
<text x="126.6" y="262.4">Refuerzo grande brazo. Chapa 2 mm</text>
<text x="410.8" y="261.4">A</text>
<text x="65.4" y="268.1">4</text>
<text x="74.5" y="268.1">1</text>
<text x="80.6" y="268.2">SMT-V001-BRD001</text>
<text x="126.6" y="268.3">Refuerzo brazo pequeño. Chapa 2 mm</text>
<text x="34" y="290.4">6</text>
<text x="104" y="290.4">5</text>
<text x="174" y="290.4">4</text>
<text x="244" y="290.4">3</text>
<text x="314" y="290.4">2</text>
<text x="384" y="290.4">1</text>
</g>
<g font-size="3.9">
<text x="358.5" y="275">GLD-V003-BRAZOPD002</text>
<text x="358.5" y="279.4">1412</text>
</g>
<g font-size="3.1">
<text x="312.7" y="246.8">Tolerancias para dimensiones lineales y angulares sin indicación individual</text>
<text x="312.7" y="250.4">de tolerancia, según ISO 2768-1:1989</text>
<text x="312.7" y="254">Zonas de rugosidad no especificada, Ra 3.2</text>
<text x="377.7" y="285.6">A3</text>
<text x="397" y="285.9">1 /5</text>
</g>
<g font-size="2.4">
<text x="271.2" y="244.4">MATERIAL:</text>
<text x="271.3" y="252">ACABADO SUPERFICIAL:</text>
<text x="271.4" y="247.9">Welded Aluminum-6061</text>
<text x="271.3" y="254.6">Negro satinado liso</text>
<text x="271.2" y="259.7">SCALE:</text>
<text x="350.6" y="260.8">DRAWN: Raúl Rodríguez G.</text>
<text x="391.2" y="260.6">17/01/2014</text>
<text x="350.6" y="267">CHECKED: Carlos Ruiz M.</text>
<text x="391.2" y="266.7">17/01/2014</text>
<text x="350.6" y="271.4">DWG NO:</text>
<text x="350.8" y="276.9">Id. Ref:</text>
<text x="350.8" y="282.8">REV</text>
<text x="371.2" y="282.9">SIZE</text>
<text x="390.9" y="282.9">SHEET</text>
</g>
</svg>
